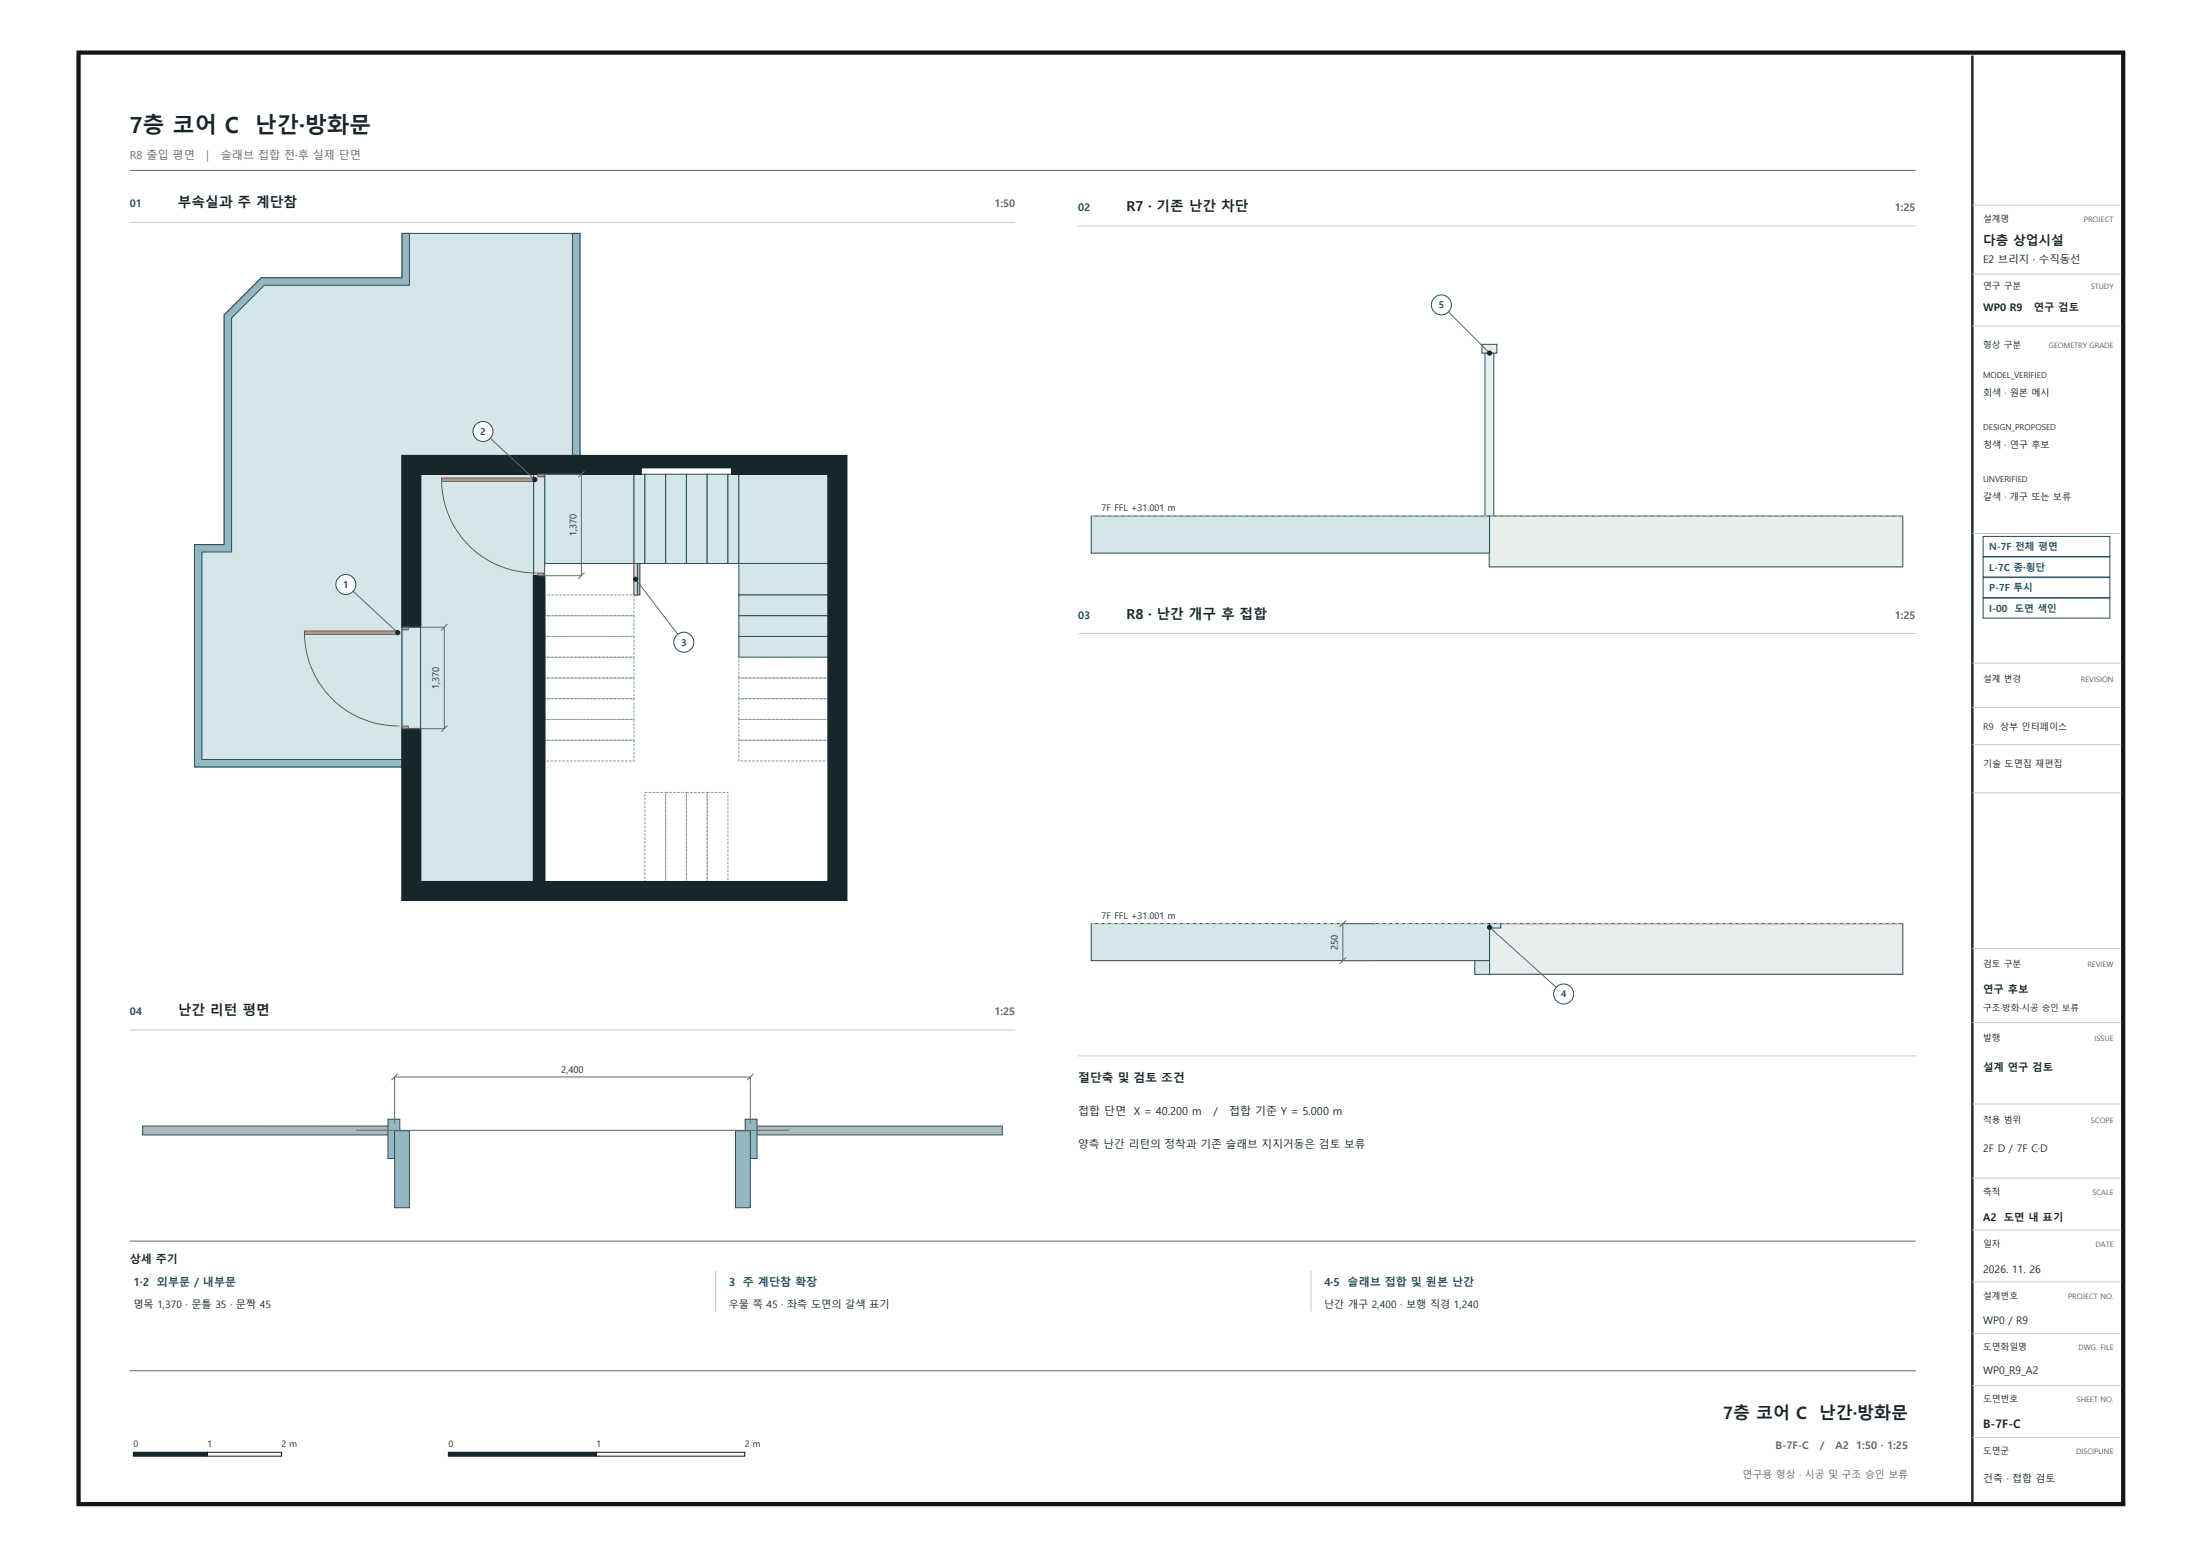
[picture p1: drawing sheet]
<svg xmlns="http://www.w3.org/2000/svg" width="594mm" height="420mm" viewBox="0 0 594 420" stroke-linecap="round" stroke-linejoin="round" font-family="sans-serif">
<path d="M35 46h482M35 370h482" fill="none" stroke="#5e696b" stroke-width=".27"/>
<path d="M36 392h20v1h-20z" fill="#17262b" stroke="#161616" stroke-width=".27"/>
<path d="M56 392h20v1h-20z" fill="#fff" stroke="#161616" stroke-width=".27"/>
<path d="M121 392h40v1h-40z" fill="#17262b" stroke="#161616" stroke-width=".27"/>
<path d="M161 392h40v1h-40z" fill="#fff" stroke="#161616" stroke-width=".27"/>
<path d="M35 60h239" fill="none" stroke="#c2c9c9" stroke-width=".27"/>
<g fill="#d4e6e8" stroke="#264f5c" stroke-width=".27">
<path d="M147 128h24.1v24.1h-24.1z" fill-rule="evenodd"/>
<path d="M171.1 128h3v24.1h-3z" fill-rule="evenodd"/>
<path d="M171.1 152.1h.9v8.5h-.9z" fill-rule="evenodd"/>
<path d="M70.5 75h38v-12h48v60h-48v84h-56v-60h8v-62z" fill-rule="evenodd"/>
<path d="M108.5 169.3h5v27.4h-5z" fill-rule="evenodd"/>
<path d="M144 128h3v27.4h-3z" fill-rule="evenodd"/>
<path d="M113.5 128h30.5v110h-30.5z" fill-rule="evenodd"/>
<path d="M174.1 128h5.5v24.1h-5.5z" fill-rule="evenodd"/>
<path d="M179.6 128h5.6v24.1h-5.6z" fill-rule="evenodd"/>
<path d="M185.2 128h5.7v24.1h-5.7z" fill-rule="evenodd"/>
<path d="M190.9 128h5.6v24.1h-5.6z" fill-rule="evenodd"/>
<path d="M196.5 128h2.9v24.1h-2.9z" fill-rule="evenodd"/>
<path d="M199.4 128h24.1v24.1h-24.1z" fill-rule="evenodd"/>
<path d="M199.4 152.1h24.1v8.5h-24.1z" fill-rule="evenodd"/>
<path d="M199.4 160.6h24.1v5.6h-24.1z" fill-rule="evenodd"/>
</g>
<g fill="#94b8c2" stroke="#264f5c" stroke-width=".27">
<path d="M172 152.1h.7v8.5h-.7z" fill-rule="evenodd"/>
<path d="M154.5 63h2v59.9h-2z" fill-rule="evenodd"/>
<path d="M70.5 75h38v-12h2v14h-39.2l-8.8 8.8v63.2h-8v56h53.9v2h-55.9v-60h8v-62z" fill-rule="evenodd"/>
</g>
<g fill="#d4e6e8" stroke="#264f5c" stroke-width=".27">
<path d="M199.4 166.2h24.1v5.6h-24.1z" fill-rule="evenodd"/>
<path d="M199.4 171.8h24.1v5.6h-24.1z" fill-rule="evenodd"/>
</g>
<g fill="none" stroke="#809ea6" stroke-width=".27" stroke-dasharray=".7 .4" stroke-linecap="butt">
<path d="M147 177.4v-5.6h24.1v5.6h-24.1M147 171.8v-5.6h24.1v5.6h-24.1M147 166.2v-5.6h24.1v5.6h-24.1M223.5 177.4v5.6h-24.1v-5.6h24.1M147 199.8v-5.6h24.1v5.6h-24.1M147 194.2v-5.6h24.1v5.6h-24.1M147 188.6v-5.6h24.1v5.6h-24.1M147 183v-5.6h24.1v5.6h-24.1M223.5 183v5.6h-24.1v-5.6h24.1M223.5 188.6v5.6h-24.1v-5.6h24.1M223.5 194.2v5.6h-24.1v-5.6h24.1M223.5 199.8v5.6h-24.1v-5.6h24.1"/>
<path d="M147 205.4v-5.6h24.1v5.6h-24.1M179.6 238h-5.5v-24.1h5.5v24.1M185.2 238h-5.6v-24.1h5.6v24.1M190.9 238h-5.7v-24.1h5.7v24.1M196.5 238h-5.6v-24.1h5.6v24.1"/>
</g>
<path d="M108.5 123h120v120h-120v-46.3h5v41.3h110v-110h-26v-1.8h-24.5v1.8h-59.5v41.3h-5z" fill-rule="evenodd" fill="#17262b" stroke="#17262b" stroke-width=".42"/>
<g fill="#c9ab96" stroke="#914a2e" stroke-width=".27">
<path d="M108.5 169.3h1.7v.7h-1.7z" fill-rule="evenodd"/>
<path d="M108.5 196h1.7v.7h-1.7z" fill-rule="evenodd"/>
<path d="M82.2 170.3h25.1v.9h-25.1z" fill-rule="evenodd"/>
</g>
<path d="M144 155.4h3v82.6h-3z" fill-rule="evenodd" fill="#17262b" stroke="#17262b" stroke-width=".42"/>
<g fill="#c9ab96" stroke="#914a2e" stroke-width=".27">
<path d="M145.1 128h1.7v.7h-1.7z" fill-rule="evenodd"/>
<path d="M145.1 154.7h1.7v.7h-1.7z" fill-rule="evenodd"/>
<path d="M119.2 129h25.1v.9h-25.1z" fill-rule="evenodd"/>
</g>
<path d="M93.3 157.8l14 13M109.4 169.3h10.5v27.4h-10.5M120.8 168.5l-1.7 1.6M120.8 195.8l-1.7 1.8" fill="none" stroke="#5e696b" stroke-width=".27"/>
<path d="M82.2 171.2a25.2 25.2 0 0 0 25.6 24.7" fill="none" stroke="#914a2e" stroke-width=".27"/>
<circle cx="107.3" cy="170.8" r=".56" fill="#17262b" stroke="#17262b" stroke-width=".27"/>
<circle cx="93.3" cy="157.8" r="2.7" fill="#fff" stroke="#264f5c" stroke-width=".27"/>
<path d="M130.3 116.5l14 13M146.4 128h10.5v27.4h-10.5M157.7 127.1l-1.6 1.7M157.7 154.5l-1.6 1.8" fill="none" stroke="#5e696b" stroke-width=".27"/>
<path d="M119.2 129.9a25.2 25.2 0 0 0 25.6 24.7" fill="none" stroke="#914a2e" stroke-width=".27"/>
<circle cx="144.3" cy="129.5" r=".56" fill="#17262b" stroke="#17262b" stroke-width=".27"/>
<circle cx="130.3" cy="116.5" r="2.7" fill="#fff" stroke="#264f5c" stroke-width=".27"/>
<path d="M171.1 152.1h.9v8.5h-.9z" fill-rule="evenodd" fill="#d1e0de" stroke="#914a2e" stroke-width=".28"/>
<path d="M171.6 156.3l12.9 17.1" fill="none" stroke="#5e696b" stroke-width=".27"/>
<circle cx="171.6" cy="156.3" r=".56" fill="#17262b" stroke="#17262b" stroke-width=".27"/>
<circle cx="184.6" cy="173.4" r="2.7" fill="#fff" stroke="#264f5c" stroke-width=".27"/>
<path d="M291 61h226" fill="none" stroke="#c2c9c9" stroke-width=".27"/>
<g fill="#e8eded" stroke="#264f5c" stroke-width=".27">
<path d="M399.9 92.9h4.1v2.4h-4.1z" fill-rule="evenodd"/>
<path d="M400.8 95.3h2.3v44h-2.3z" fill-rule="evenodd"/>
</g>
<path d="M401.9 139.3h111.6v13.7h-111.6z" fill-rule="evenodd" fill="#e8eded" stroke="#5e696b" stroke-width=".35"/>
<path d="M294.5 139.3h107.5v10h-107.5z" fill-rule="evenodd" fill="#d4e6e8" stroke="#264f5c" stroke-width=".27"/>
<path d="M294.5 139.3h219" fill="none" stroke="#c2c9c9" stroke-width=".27" stroke-dasharray="1.1 .7" stroke-linecap="butt"/>
<path d="M296.8 135.2h21v3.6h-21z" fill="#fff"/>
<path d="M389 82.3l13 13" fill="none" stroke="#5e696b" stroke-width=".27"/>
<circle cx="402" cy="95.3" r=".56" fill="#17262b" stroke="#17262b" stroke-width=".27"/>
<circle cx="389" cy="82.3" r="2.7" fill="#fff" stroke="#264f5c" stroke-width=".27"/>
<path d="M291 171h226" fill="none" stroke="#c2c9c9" stroke-width=".27"/>
<path d="M401.9 249.3h111.6v13.7h-111.6z" fill-rule="evenodd" fill="#e8eded" stroke="#5e696b" stroke-width=".35"/>
<g fill="#d4e6e8" stroke="#264f5c" stroke-width=".27">
<path d="M399 249.3h6v1.2h-6z" fill-rule="evenodd"/>
<path d="M294.5 249.3h107.5v10h-107.5z" fill-rule="evenodd"/>
<path d="M398 259.3h4v3.7h-4z" fill-rule="evenodd"/>
</g>
<path d="M294.5 249.3h219" fill="none" stroke="#c2c9c9" stroke-width=".27" stroke-dasharray="1.1 .7" stroke-linecap="butt"/>
<path d="M296.8 245.2h21v3.5h-21z" fill="#fff"/>
<path d="M363.3 258.5l-1.8 1.6M363.3 248.4l-1.8 1.7M371 249.3h-8.6v10h8.6M402 250.3l20 18" fill="none" stroke="#5e696b" stroke-width=".27"/>
<circle cx="402" cy="250.3" r=".56" fill="#17262b" stroke="#17262b" stroke-width=".27"/>
<circle cx="422" cy="268.3" r="2.7" fill="#fff" stroke="#264f5c" stroke-width=".27"/>
<path d="M35 278h239" fill="none" stroke="#c2c9c9" stroke-width=".27"/>
<g fill="#abbabd" stroke="#264f5c" stroke-width=".27">
<path d="M202.5 304h68v2.3h-68z" fill-rule="evenodd"/>
<path d="M38.5 303.9h68v2.4h-68z" fill-rule="evenodd"/>
</g>
<g fill="#94b8c2" stroke="#264f5c" stroke-width=".27">
<path d="M104.7 302.1h3.2v10.6h-3.2z" fill-rule="evenodd"/>
<path d="M201.1 302.1h3.2v10.6h-3.2z" fill-rule="evenodd"/>
<path d="M198.5 305.2h4v20.8h-4z" fill-rule="evenodd"/>
<path d="M106.5 305.2h4v20.8h-4z" fill-rule="evenodd"/>
</g>
<path d="M107.4 289.9l-1.7 1.6M203.3 289.9l-1.6 1.6M96.1 305.1h116.8M106.5 303.3v-12.6h96v12.6M35 335h482" fill="none" stroke="#5e696b" stroke-width=".27"/>
<g fill="none" stroke="#c2c9c9" stroke-width=".27">
<path d="M532.3 55.4h40.2M532.3 74h40.2M532.3 88h40.2M532.3 144h40.2M532.3 179h40.2M532.3 191h40.2M532.3 201h40.2M532.3 214h40.2M532.3 256h40.2M532.3 276h40.2M291 285h226M532.3 298h40.2"/>
<path d="M532.3 318h40.2M532.3 332h40.2M193.2 343v11M353.8 343v11M532.3 346h40.2M532.3 360h40.2M532.3 374h40.2M532.3 388h40.2"/>
</g>
<path d="M21.2 14.2h551.8v391.8h-551.8z" fill="none" stroke="#161616" stroke-width="1.2" stroke-linecap="butt"/>
<path d="M532.3 15v390.5" fill="none" stroke="#17262b" stroke-width=".65" stroke-linecap="butt"/>
<g fill="#fff" stroke="#264f5c" stroke-width=".27">
<path d="M535.2 144.8h34.2v5.4h-34.2z"/>
<path d="M535.2 150.4h34.2v5.4h-34.2z"/>
<path d="M535.2 155.9h34.2v5.4h-34.2z"/>
<path d="M535.2 161.5h34.2v5.4h-34.2z"/>
</g>
<g font-size="6" fill="#17262b">
<text x="35" y="36">7층 코어 C</text>
<text x="68.7" y="36">난간·방화문</text>
</g>
<g font-size="4.6" fill="#17262b">
<text x="465.1" y="383">7층 코어 C</text>
<text x="490.9" y="383">난간·방화문</text>
</g>
<g font-size="3.7" fill="#17262b">
<text x="48" y="56">부속실과 주 계단참</text>
<text x="304" y="57">R7 · 기존 난간 차단</text>
<text x="304" y="167">R8 · 난간 개구 후 접합</text>
<text x="48" y="274">난간 리턴 평면</text>
</g>
<text font-size="3.5" fill="#161616" x="535.2" y="66">다층 상업시설</text>
<text font-size="3.2" fill="#17262b" x="291" y="292">절단축 및 검토 조건</text>
<text font-size="3.2" fill="#161616" x="535.2" y="385.5">B-7F-C</text>
<g font-size="3" fill="#5e696b">
<text x="35" y="43">R8 출입 평면</text>
<text x="55.7" y="43">|</text>
<text x="59.6" y="43">슬래브 접합 전·후 실제 단면</text>
</g>
<g font-size="3" fill="#17262b">
<text x="291" y="301">접합 단면</text>
<text x="306" y="301">X = 40.200 m</text>
<text x="327.5" y="301">/</text>
<text x="331.8" y="301">접합 기준 Y = 5.000 m</text>
<text x="35" y="340.8">상세 주기</text>
</g>
<g font-size="3" fill="#264f5c">
<text x="36" y="347">1·2</text>
<text x="42.4" y="347">외부문 / 내부문</text>
<text x="196.7" y="347">3</text>
<text x="200.5" y="347">주 계단참 확장</text>
<text x="357.3" y="347">4·5</text>
<text x="363.7" y="347">슬래브 접합 및 원본 난간</text>
</g>
<text font-size="2.9" fill="#17262b" x="291" y="310">양측 난간 리턴의 정착과 기존 슬래브 지지거동은 검토 보류</text>
<g font-size="2.8" fill="#264f5c">
<text x="35" y="56">01</text>
<text x="291" y="57">02</text>
<text x="291" y="167">03</text>
<text x="35" y="274">04</text>
</g>
<g font-size="2.8" fill="#5e696b">
<text x="268.4" y="56">1:50</text>
<text x="511.4" y="57">1:25</text>
<text x="511.4" y="167">1:25</text>
<text x="268.4" y="274">1:25</text>
<text x="479.1" y="391">B-7F-C</text>
<text x="491.2" y="391">/</text>
<text x="495.4" y="391">A2</text>
<text x="501" y="391">1:50 · 1:25</text>
</g>
<g font-size="2.8" fill="#161616">
<text x="535.2" y="71">E2 브리지 · 계단실</text>
<text x="535.2" y="84">WP0 R8</text>
<text x="547.9" y="84">연구용</text>
<text x="535.2" y="268">연구 후보</text>
<text x="535.2" y="289">설계 연구 검토</text>
<text x="535.2" y="311">2F D / 7F C·D</text>
<text x="535.2" y="329.5">A2</text>
<text x="541.8" y="329.5">1:50</text>
<text x="535.2" y="343.6">2026. 11. 25</text>
<text x="535.2" y="357.5">WP0 / R8</text>
<text x="535.2" y="371">WP0_R8_A2</text>
</g>
<g font-size="2.8" fill="#17262b">
<text x="535.2" y="71">E2 브리지 · 수직동선</text>
<text x="535.2" y="84">WP0 R9</text>
<text x="548.9" y="84">연구 검토</text>
<text x="540.8" y="329.5">도면 내 표기</text>
<text x="535.2" y="343.6">2026. 11. 26</text>
<text x="36" y="353">명목 1,370 · 문틀 35 · 문짝 45</text>
<text x="196.7" y="353">우물 쪽 45 · 좌측 도면의 갈색 표기</text>
<text x="357.3" y="353">난간 개구 2,400 · 보행 직경 1,240</text>
<text x="535.2" y="357.5">WP0 / R9</text>
<text x="535.2" y="371">WP0_R9_A2</text>
</g>
<text font-size="2.7" fill="#5e696b" x="470.3" y="399">연구용 형상 · 시공 및 구조 승인 보류</text>
<text font-size="2.7" fill="#17262b" x="535.2" y="400">건축 · 접합 검토</text>
<g font-size="2.6" fill="#264f5c">
<text x="536.8" y="148.5">N-7F 전체 평면</text>
<text x="536.8" y="154.1">L-7C 종·횡단</text>
<text x="536.8" y="159.7">P-7F 투시</text>
<text x="536.8" y="165.2">I-00</text>
<text x="543.6" y="165.2">도면 색인</text>
</g>
<g font-size="2.6" fill="#161616">
<text x="535.2" y="400">7층 코어 C</text>
<text x="549.7" y="400">난간·방화문</text>
</g>
<g font-size="2.5" fill="#264f5c">
<text x="388.3" y="83.2">5</text>
<text x="129.6" y="117.4">2</text>
<text x="92.6" y="158.7">1</text>
<text x="183.8" y="174.2">3</text>
<text x="421.3" y="269.2">4</text>
</g>
<g font-size="2.5" fill="#161616">
<text x="535.2" y="96">출입부 및 난간 접합</text>
<text x="535.2" y="102">치수 mm · 표기 축척</text>
<text x="535.2" y="108">접합 세부 1:25</text>
<text x="535.2" y="183.5">설계 변경</text>
</g>
<g font-size="2.5" fill="#17262b">
<text x="535.2" y="107">회색 · 원본 메시</text>
<text x="535.2" y="121">청색 · 연구 후보</text>
<text x="297.3" y="138">7F FFL +31.001 m</text>
<text x="535.2" y="135">갈색 · 개구 또는 보류</text>
<text x="155.6" y="144.7" transform="rotate(-90 155.6 144.7)">1,370</text>
<text x="118.5" y="186" transform="rotate(-90 118.5 186)">1,370</text>
<text x="535.2" y="197">R9</text>
<text x="539.8" y="197">상부 인터페이스</text>
<text x="535.2" y="207">기술 도면집 재편집</text>
<text x="297.3" y="248">7F FFL +31.001 m</text>
<text x="361" y="256.4" transform="rotate(-90 361 256.4)">250</text>
<text x="151.5" y="289.6">2,400</text>
</g>
<g font-size="2.4" fill="#161616">
<text x="535.2" y="59.6">설계명</text>
<text x="535.2" y="78.2">주기</text>
<text x="535.2" y="261">검토 구분</text>
<text x="535.2" y="281">발행 구분</text>
<text x="535.2" y="303">적용 범위</text>
<text x="535.2" y="322.5">축척</text>
<text x="535.2" y="336.7">일자</text>
<text x="535.2" y="350.5">설계번호</text>
<text x="535.2" y="364.5">도면화일명</text>
<text x="535.2" y="378.5">도면번호</text>
<text x="535.2" y="392.5">도면명</text>
</g>
<g font-size="2.4" fill="#17262b">
<text x="535.2" y="78">연구 구분</text>
<text x="535.2" y="94">형상 구분</text>
<text x="535.2" y="184">설계 변경</text>
<text x="535.2" y="281">발행</text>
<text x="36" y="390.7">0</text>
<text x="56" y="390.7">1</text>
<text x="76" y="390.7">2 m</text>
<text x="121" y="390.7">0</text>
<text x="161" y="390.7">1</text>
<text x="201" y="390.7">2 m</text>
<text x="535.2" y="392.5">도면군</text>
</g>
<text font-size="2.3" fill="#525457" x="535.2" y="122.5">회색 · 원본 메시</text>
<text font-size="2.3" fill="#1f4a59" x="535.2" y="128">청색 · 연구 형상</text>
<text font-size="2.3" fill="#161616" x="535.2" y="273">구조·방화·시공 승인 보류</text>
<g font-size="2.2" fill="#17262b">
<text x="535.2" y="102">MODEL_VERIFIED</text>
<text x="535.2" y="116">DESIGN_PROPOSED</text>
<text x="535.2" y="130">UNVERIFIED</text>
</g>
<g font-size="2.2" fill="#161616">
<text x="533.3" y="196.5">일자</text>
<text x="545.6" y="196.5">설계</text>
<text x="552.6" y="196.5">검토</text>
<text x="534" y="207.6">26.11.25</text>
<text x="546" y="207.6">R8</text>
<text x="553.3" y="207.6">—</text>
</g>
<g font-size="2" fill="#525457">
<text x="557" y="59.6">PROJECT TITLE</text>
<text x="562.4" y="60">PROJECT</text>
<text x="564.2" y="78">STUDY</text>
<text x="565.2" y="78.2">NOTE</text>
<text x="552.9" y="94">GEOMETRY GRADE</text>
<text x="561.6" y="184">REVISION</text>
<text x="555.6" y="261">REVIEW STATUS</text>
<text x="563.4" y="261">REVIEW</text>
<text x="565.2" y="281">ISSUE</text>
<text x="564.3" y="303">SCOPE</text>
<text x="564.7" y="322.5">SCALE</text>
<text x="565.5" y="336.7">DATE</text>
<text x="558.1" y="350.5">PROJECT NO.</text>
<text x="560.9" y="364.5">DWG. FILE</text>
<text x="560.5" y="378.5">SHEET NO.</text>
<text x="557.2" y="392.5">SUBJECT TITLE</text>
<text x="560.3" y="392.5">DISCIPLINE</text>
</g>
</svg>
